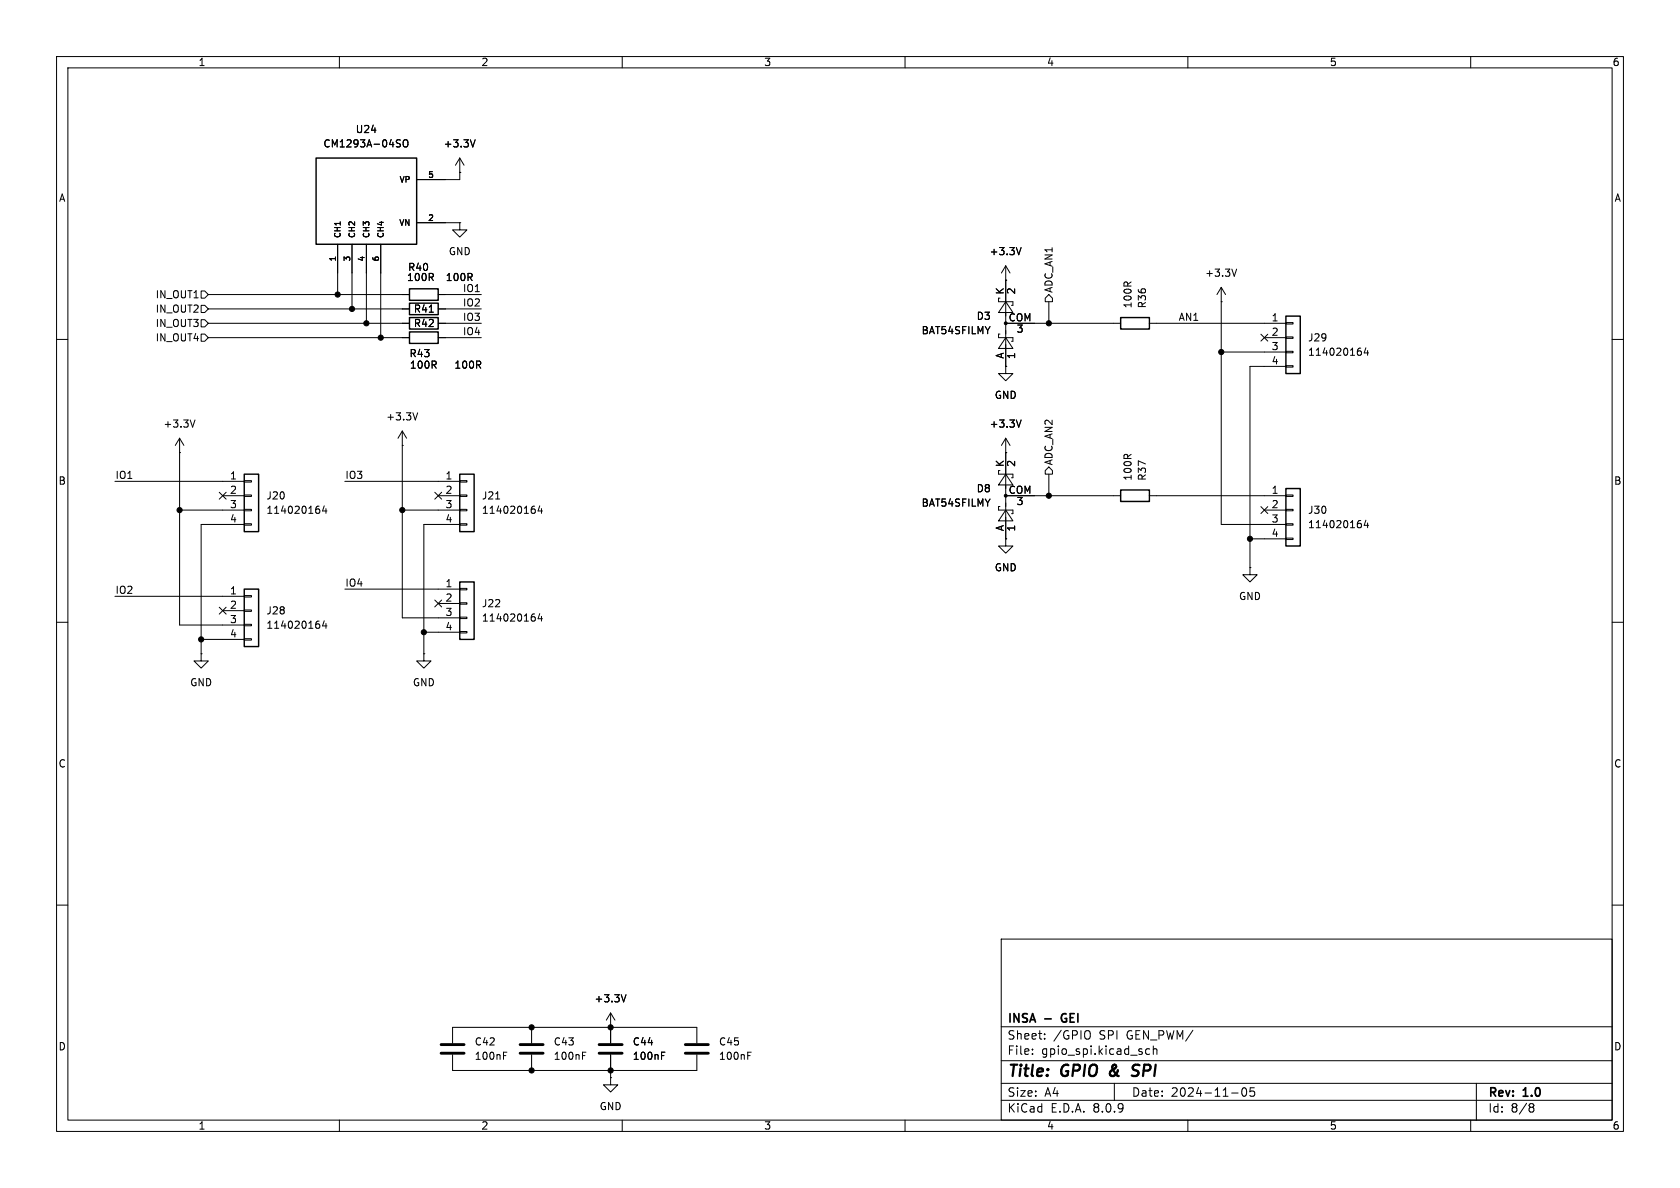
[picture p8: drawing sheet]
<svg xmlns="http://www.w3.org/2000/svg" width="297mm" height="210mm" viewBox="0 0 297 210" stroke-linecap="round" stroke-linejoin="round" font-family="sans-serif">
<g fill="none" stroke="#000" stroke-width=".18">
<path d="M10 10h277v190h-277zM12 12h273v186h-273zM60 10v2M110 10v2M160 10v2M210 10v2M260 10v2M70.3 24.7l.5 .1M70.5 25.4l.3 .2-.3 .4M71.5 24.8l.1-.1a.43 .43 0 0 1 .5 .4v.5a.42 .42 0 0 1-.4 .4 .42 .42 0 0 1-.4-.4v-.5zM73.7 39.4h7.6M81.3 39.4v1.2h1.2l-1.2 1.3-1.3-1.3h1.3"/>
<path d="M81.3 39.4h.1M81.3 30.5h.1M81.3 27.9v3.9h-7.6M81.3 27.9l-.8 1.3M81.3 27.9l.7 1.3M84 24.7l-.4 1.3M35.6 59.1h.6l.6 .6-.6 .6h-.6zM35.6 54h.6l.6 .6-.6 .6h-.6zM35.6 56.5h.6l.6 .7-.6 .6h-.6zM35.6 51.4h.6l.6 .7-.6 .6h-.6zM36.8 59.7h35.6M36.8 57.2h35.6"/>
<path d="M36.8 54.6h35.6M36.8 52.1h35.6M59.7 43.2v8.9M62.2 43.2v11.4M64.8 43.2v14M67.3 43.2v16.5M75.9 55.2h.7M77.5 59.7h7.6M77.5 57.2h7.6M77.5 54.6h7.6M77.5 52.1h7.6M176.8 59.1h-.3v.6h2.6v.6h-.3"/>
<path d="M176.8 52.7h-.3v.6h2.6v.7h-.3M177.8 49.5h.1M177.8 59.7l1.3 1.9h-2.6zM177.8 53.3l1.3 1.9h-2.6zM177.8 47l.8 1.3M177.8 47v17.8M177.8 47l-.8 1.3M177.8 57.2h20.3M180.5 43.8l-.4 1.2M185.4 52.1l.7 .6v.6h-1.3v-.6zM185.4 53.3v3.9M203.2 57.2h24.1"/>
<path d="M215.9 53.3h.1M215.9 50.8v41.9h11.4M215.9 50.8l-.8 1.3M215.9 50.8l.8 1.3M218.6 47.6l-.4 1.2M222.9 59.1l1.2 1.2M223.5 59.7h3.8M224.1 59.1l-1.2 1.2M227.3 59.6h1.3v.2h-1.3zM227.3 57h1.3v.3h-1.3zM10 60h2M31.7 77.5l-.7 1.2"/>
<path d="M31.7 77.5v33h11.5M31.7 77.5l.8 1.2M34.5 74.2l-.5 1.3M71.1 78.7h.1M71.1 76.2l-.7 1.3M71.1 76.2v33h10.2M71.1 76.2l.8 1.3M73.8 73l-.4 1.2M177.8 64.8v1.2h1.3l-1.3 1.3-1.3-1.3h1.3M177.8 64.8h.1M177.8 77.5v17.8M177.8 77.5l.8 1.2"/>
<path d="M177.8 77.5l-.8 1.2M180.5 74.2l-.4 1.3M215.9 62.2h11.4M227.3 64.6h1.3v.3h-1.3zM227.3 62.1h1.3v.3h-1.3zM227.3 64.8h-6.3v35.5M240.3 61.5h.3M240.4 62l.3 .3v.3l-.3 .2M241.5 61.5l-.3 .9h.8M241.8 62v.8M285 60h2M20.3 85.1h22.9"/>
<path d="M31.7 80h.1M31.7 90.2h11.5M38.8 87l1.2 1.2M39.4 87.6h3.8M40 87l-1.2 1.2M43.2 92.6h1.2v.2h-1.2zM43.2 90h1.2v.3h-1.2zM43.2 87.5h1.2v.3h-1.2zM43.2 85h1.2v.2h-1.2zM43.2 92.7h-7.6v22.9M56.2 89.5h.2M56.3 90l.2 .2v.3l-.2 .2"/>
<path d="M57.3 89.4l-.3 .9h.8M57.6 89.9v.8M61 85.1h20.3M71.1 90.2h10.2M76.9 87l1.2 1.2M77.5 87.6h3.8M78.1 87l-1.2 1.2M81.3 92.6h1.2v.2h-1.2zM81.3 90h1.2v.3h-1.2zM81.3 87.5h1.2v.3h-1.2zM81.3 85h1.2v.2h-1.2zM81.3 92.7h-6.4v22.9"/>
<path d="M87.6 88.2h.7M94.3 89.5h.2M94.4 90l.2 .2v.3l-.2 .2M95.4 89.4l-.3 .9h.8M95.7 89.9v.8M176.8 83.2h-.3v.6h2.6v.7h-.3M176.8 89.5h-.3v.7h2.6v.6h-.3M177.8 95.3v1.2h1.3l-1.3 1.3-1.3-1.3h1.3M177.8 95.3h.1M177.8 80h.1M177.8 90.2l1.3 1.9h-2.6zM177.8 83.8l1.3 1.9h-2.6z"/>
<path d="M177.8 87.6h20.3M185.4 82.6l.7 .6v.6h-1.3v-.6zM185.4 83.8v3.8M203.2 87.6h24.1M221 95.3h6.3M222.9 89.6l1.2 1.2M223.5 90.2h3.8M224.1 89.6l-1.2 1.2M227.3 95.1h1.3v.3h-1.3zM227.3 92.6h1.3v.2h-1.3zM227.3 90h1.3v.3h-1.3zM227.3 87.5h1.3v.3h-1.3z"/>
<path d="M240.3 92h.3M240.4 92.5l.3 .2v.3l-.3 .3M241.5 92l-.3 .9h.8M241.8 92.4v.9M10 110h2M20.3 105.4h22.9M35.6 115.6v1.2h1.2l-1.2 1.3-1.3-1.3h1.3M35.6 115.6h.1M35.6 113h7.6M38.8 107.3l1.2 1.3M39.4 108h3.8M40 107.3l-1.2 1.3"/>
<path d="M43.2 112.9h1.2v.3h-1.2zM43.2 110.4h1.2v.2h-1.2zM43.2 107.8h1.2v.3h-1.2zM43.2 105.3h1.2v.2h-1.2zM56.2 109.8h.2M56.3 110.3l.2 .2v.3l-.2 .3M57.3 109.7l-.3 .9h.8M57.6 110.2v.9M61 104.1h20.3M74.9 115.6v1.2h1.3l-1.3 1.3-1.2-1.3h1.2M74.9 115.6h.1M74.9 111.8h6.4"/>
<path d="M76.9 106.1l1.2 1.2M77.5 106.7h3.8M78.1 106.1l-1.2 1.2M81.3 111.6h1.2v.3h-1.2zM81.3 109.1h1.2v.2h-1.2zM81.3 106.6h1.2v.2h-1.2zM81.3 104h1.2v.3h-1.2zM94.3 108.5h.2M94.4 109l.2 .3v.3l-.2 .2M95.4 108.5l-.3 .9h.8M95.7 109v.8M221 100.3v1.3h1.2l-1.2 1.3-1.3-1.3h1.3"/>
<path d="M221 100.3h.1M285 110h2M10 160h2M107.9 179.1v5.3M107.9 179.1l-.7 1.2M107.9 179.1l.8 1.2M110.7 175.8l-.5 1.3M177 166h108v32h-108zM285 160h2M60 198v2M80 184.4v-2.8h43.2v2.8M80 186.4v2.8h43.2v-2.8"/>
<path d="M89 186.6h.4M89 186h.6M94 181.6v2.8M94 186.4v2.8M103 186.6h.4M103 186h.6M107.9 190.5v1.3h1.3l-1.3 1.2-1.2-1.2h1.2M107.9 190.5h.1M107.9 181.6h.1M107.9 186.4v4.1M110 198v2M117 186.6h.4"/>
<path d="M117 186h.6M132.2 186.6h.4M132.2 186h.6M160 198v2M177 194.5h108M177 191.5h108M177 187.5h108M177 181.5h108M182.5 186.3v.1M182.5 185.5v.1M184.7 183.6v.1M184.7 182.8v.1"/>
<path d="M192.7 182.4v1.1M197 191.5v3M203.2 185.5l-.4-.1-.3 .3v.4l.2 .2h.5M203.9 185.5l.2-.1 .4 .1v.9M203.9 184.9v1.5M210 198v2M217.7 193.2h1.2M219.7 192.4l.2-.1a.81 .81 0 0 1 .6 .6 .81 .81 0 0 1-.3 .8l-.2 .1a.81 .81 0 0 1-.3-1.4zM221.7 192.3h-.7v.7l.2-.1h.5l.1 .3-.1 .5-.2 .1-.5-.1M260 198v2M261 191.5v6.5M270.6 195.1l.4 .1 .2 .2-.3 .3"/>
<path d="M270.6 195.7h.3M270.9 195.7l.2 .2 .1 .4-.2 .2-.4 .1"/>
</g>
<path d="M196.4 189.4a.53 .53 0 0 0 0 .7M201.1 190a.85 .85 0 0 1-1 .1M201.2 188.2l-.7 .1a.46 .46 0 0 0-.3 .5 .46 .46 0 0 0 .4 .4l.5 .2" fill="none" stroke="#000" stroke-width=".4"/>
<path d="M187.8 179.4l-.2 .4 .2 .7" fill="none" stroke="#000" stroke-width=".3"/>
<g fill="none" stroke="#000" stroke-width=".25">
<path d="M55.9 27.9h17.8v15.3h-17.8zM72.4 53.6h5.1v2h-5.1zM72.4 51.1h5.1v2h-5.1zM72.4 56.1h5.1v2.1h-5.1zM72.4 58.7h5.1v2h-5.1zM198.1 56.1h5.1v2.1h-5.1zM227.3 55.9h2.6v10.1h-2.6zM43.2 83.8h2.5v10.2h-2.5zM81.3 83.8h2.5v10.2h-2.5zM198.1 86.6h5.1v2h-5.1zM227.3 86.4h2.6v10.1h-2.6zM43.2 104.1h2.5v10.2h-2.5z"/>
<path d="M81.3 102.9h2.5v10.1h-2.5z"/>
</g>
<g fill="#000" stroke="#000" stroke-width=".18">
<circle cx="59.7" cy="52.1" r=".46"/>
<circle cx="62.2" cy="54.6" r=".46"/>
<circle cx="64.8" cy="57.2" r=".46"/>
<circle cx="67.3" cy="59.7" r=".46"/>
<circle cx="177.8" cy="57.1" r=".25"/>
<circle cx="185.4" cy="57.2" r=".46"/>
<circle cx="215.9" cy="62.2" r=".46"/>
<circle cx="31.7" cy="90.2" r=".46"/>
<circle cx="71.1" cy="90.2" r=".46"/>
<circle cx="177.8" cy="87.6" r=".25"/>
<circle cx="185.4" cy="87.6" r=".46"/>
<circle cx="221" cy="95.3" r=".46"/>
<circle cx="35.6" cy="113" r=".46"/>
<circle cx="74.9" cy="111.8" r=".46"/>
<circle cx="94" cy="181.6" r=".46"/>
<circle cx="94" cy="189.2" r=".46"/>
<circle cx="107.9" cy="181.6" r=".46"/>
<circle cx="107.9" cy="189.2" r=".46"/>
</g>
<path d="M78 186.2h4M78 184.7h4M91.9 186.2h4.1M91.9 184.7h4.1M105.9 186.2h4.1M105.9 184.7h4.1M121.2 186.2h4M121.2 184.7h4" fill="none" stroke="#000" stroke-width=".51"/>
<g font-size="2.8">
<text x="178" y="190.9">Title:</text>
<text x="187.7" y="190.9">GPIO</text>
<text x="197" y="190.9">&amp;</text>
<text x="201.8" y="190.9">SPI</text>
</g>
<g font-size="2.1">
<text x="178" y="184">Sheet:</text>
<text x="178" y="181.2">INSA</text>
<text x="184.7" y="181.2">-</text>
<text x="186.2" y="184">/GPIO</text>
<text x="188.3" y="181.2">GEI</text>
<text x="194.4" y="184">SPI</text>
<text x="199.3" y="184">GEN_PWM/</text>
<text x="178" y="186.7">File:</text>
<text x="184.1" y="186.7">gpio_spi.kicad_sch</text>
<text x="178" y="196.9">KiCad</text>
<text x="178" y="194.1">Size:</text>
<text x="184.7" y="194.1">A4</text>
<text x="185.7" y="196.9">E.D.A.</text>
<text x="193.3" y="196.9">8.0.9</text>
<text x="200" y="194.1">Date:</text>
<text x="207" y="194.1">2024-11-05</text>
<text x="263" y="194.3">Rev:</text>
<text x="263" y="196.9">Id:</text>
<text x="267.1" y="196.9">8/8</text>
<text x="269.4" y="194.3">1.0</text>
</g>
<g font-size="1.8">
<text x="35" y="11.9">1</text>
<text x="85" y="11.9">2</text>
<text x="135" y="11.9">3</text>
<text x="185" y="11.9">4</text>
<text x="235" y="11.9">5</text>
<text x="285" y="11.9">6</text>
<text x="62.8" y="23.7">U24</text>
<text x="57.1" y="26.3">CM1293A-04SO</text>
<text x="78.3" y="26.3">+3.3V</text>
<text x="10.3" y="35.9">A</text>
<text x="285.3" y="35.9">A</text>
<text x="79.2" y="45.3">GND</text>
<text x="174.9" y="45.3">+3.3V</text>
<text x="27.4" y="52.9">IN_OUT1</text>
<text x="71.9" y="49.9">100R</text>
<text x="72" y="48.1">R40</text>
<text x="78.7" y="49.9">100R</text>
<text x="81.7" y="51.7">IO1</text>
<text x="177.5" y="52.2" transform="rotate(-90 177.5 52.2)">K</text>
<text x="179.8" y="52.1" transform="rotate(-90 179.8 52.1)">2</text>
<text x="186.3" y="51.9" transform="rotate(-90 186.3 51.9)">ADC_AN1</text>
<text x="213" y="49.1">+3.3V</text>
<text x="27.4" y="55.5">IN_OUT2</text>
<text x="27.4" y="58">IN_OUT3</text>
<text x="73.1" y="55.5">R41</text>
<text x="73.1" y="58">R42</text>
<text x="81.7" y="59.3">IO4</text>
<text x="81.7" y="54.3">IO2</text>
<text x="81.7" y="56.8">IO3</text>
<text x="162.8" y="59.3">BAT54SFILMY</text>
<text x="172.6" y="56.7">D3</text>
<text x="178.2" y="56.9">COM</text>
<text x="179.6" y="59.1">3</text>
<text x="200.3" y="54.6" transform="rotate(-90 200.3 54.6)">100R</text>
<text x="202.8" y="54.6" transform="rotate(-90 202.8 54.6)">R36</text>
<text x="208.3" y="56.8">AN1</text>
<text x="224.7" y="56.9">1</text>
<text x="224.7" y="59.4">2</text>
<text x="27.4" y="60.6">IN_OUT4</text>
<text x="72.3" y="63.3">R43</text>
<text x="72.4" y="65.4">100R</text>
<text x="80.2" y="65.4">100R</text>
<text x="177.5" y="63.5" transform="rotate(-90 177.5 63.5)">A</text>
<text x="179.8" y="63.6" transform="rotate(-90 179.8 63.6)">1</text>
<text x="224.7" y="62">3</text>
<text x="224.7" y="64.5">4</text>
<text x="231.1" y="63.1">114020164</text>
<text x="231.1" y="60.6">J29</text>
<text x="175.8" y="70.7">GND</text>
<text x="28.8" y="75.8">+3.3V</text>
<text x="68.2" y="74.5">+3.3V</text>
<text x="174.9" y="75.8">+3.3V</text>
<text x="177.5" y="82.7" transform="rotate(-90 177.5 82.7)">K</text>
<text x="179.8" y="82.6" transform="rotate(-90 179.8 82.6)">2</text>
<text x="186.3" y="82.4" transform="rotate(-90 186.3 82.4)">ADC_AN2</text>
<text x="10.3" y="85.9">B</text>
<text x="20.3" y="84.7">IO1</text>
<text x="40.6" y="84.8">1</text>
<text x="40.6" y="87.4">2</text>
<text x="40.6" y="89.9">3</text>
<text x="47" y="88.5">J20</text>
<text x="61" y="84.7">IO3</text>
<text x="78.7" y="84.8">1</text>
<text x="78.7" y="87.4">2</text>
<text x="78.7" y="89.9">3</text>
<text x="85.1" y="88.5">J21</text>
<text x="162.8" y="89.8">BAT54SFILMY</text>
<text x="172.6" y="87.2">D8</text>
<text x="178.2" y="87.4">COM</text>
<text x="179.6" y="89.6">3</text>
<text x="200.3" y="85.1" transform="rotate(-90 200.3 85.1)">100R</text>
<text x="202.8" y="85.1" transform="rotate(-90 202.8 85.1)">R37</text>
<text x="224.7" y="87.4">1</text>
<text x="224.7" y="89.9">2</text>
<text x="285.3" y="85.9">B</text>
<text x="40.6" y="92.5">4</text>
<text x="47" y="91">114020164</text>
<text x="78.7" y="92.5">4</text>
<text x="85.1" y="91">114020164</text>
<text x="177.5" y="94" transform="rotate(-90 177.5 94)">A</text>
<text x="179.8" y="94.1" transform="rotate(-90 179.8 94.1)">1</text>
<text x="224.7" y="92.5">3</text>
<text x="224.7" y="95">4</text>
<text x="231.1" y="93.6">114020164</text>
<text x="231.1" y="91">J30</text>
<text x="175.8" y="101.2">GND</text>
<text x="20.3" y="105.1">IO2</text>
<text x="40.6" y="105.2">1</text>
<text x="40.6" y="107.7">2</text>
<text x="61" y="103.8">IO4</text>
<text x="78.7" y="103.9">1</text>
<text x="78.7" y="106.4">2</text>
<text x="85.1" y="107.5">J22</text>
<text x="218.9" y="106.3">GND</text>
<text x="40.6" y="110.2">3</text>
<text x="40.6" y="112.8">4</text>
<text x="47" y="111.4">114020164</text>
<text x="47" y="108.8">J28</text>
<text x="78.7" y="109">3</text>
<text x="78.7" y="111.5">4</text>
<text x="85.1" y="110.1">114020164</text>
<text x="33.5" y="121.5">GND</text>
<text x="72.9" y="121.5">GND</text>
<text x="10.3" y="135.9">C</text>
<text x="285.3" y="135.9">C</text>
<text x="105" y="177.4">+3.3V</text>
<text x="10.3" y="185.9">D</text>
<text x="83.8" y="185">C42</text>
<text x="97.8" y="185">C43</text>
<text x="111.8" y="185">C44</text>
<text x="127" y="185">C45</text>
<text x="285.3" y="185.9">D</text>
<text x="83.8" y="187.6">100nF</text>
<text x="97.8" y="187.6">100nF</text>
<text x="111.8" y="187.6">100nF</text>
<text x="127" y="187.6">100nF</text>
<text x="105.9" y="196.4">GND</text>
<text x="35" y="199.9">1</text>
<text x="85" y="199.9">2</text>
<text x="135" y="199.9">3</text>
<text x="185" y="199.9">4</text>
<text x="235" y="199.9">5</text>
<text x="285" y="199.9">6</text>
</g>
<g font-size="1.4">
<text x="70.5" y="32.5">VP</text>
<text x="75.6" y="31.5">5</text>
<text x="70.5" y="40.1">VN</text>
<text x="75.6" y="39.1">2</text>
<text x="59.4" y="46.3" transform="rotate(-90 59.4 46.3)">1</text>
<text x="60.4" y="42.2" transform="rotate(-90 60.4 42.2)">CH1</text>
<text x="62" y="46.3" transform="rotate(-90 62 46.3)">3</text>
<text x="63" y="42.2" transform="rotate(-90 63 42.2)">CH2</text>
<text x="64.5" y="46.3" transform="rotate(-90 64.5 46.3)">4</text>
<text x="65.5" y="42.2" transform="rotate(-90 65.5 42.2)">CH3</text>
<text x="67.1" y="46.3" transform="rotate(-90 67.1 46.3)">6</text>
<text x="68" y="42.2" transform="rotate(-90 68 42.2)">CH4</text>
</g>
</svg>
